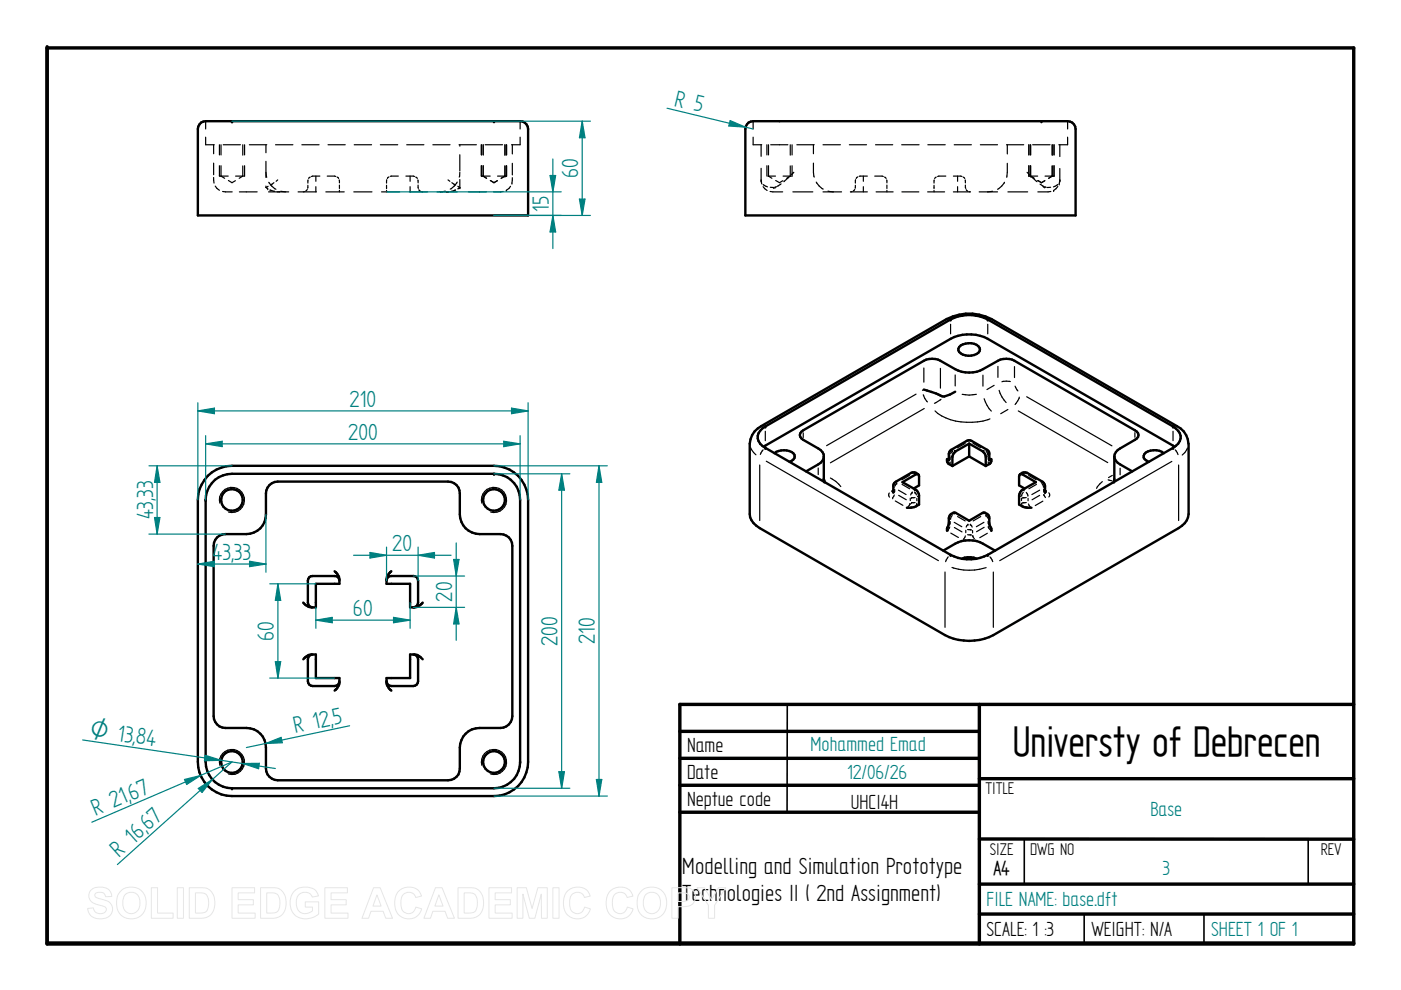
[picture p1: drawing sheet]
<svg xmlns="http://www.w3.org/2000/svg" width="297mm" height="210mm" viewBox="0 0 297 210" stroke-linecap="round" stroke-linejoin="round" font-family="sans-serif">
<path d="M10 9.9v190.3h277v-190h-277M144.1 155.1h63.5M207.6 149.4v50.8M287 149.4h-142.9v50.8M144.1 160.8h63.5M144.1 166.5h63.5M144.1 172.2h63.5M207.6 165.1h79.4M207.6 177.9h79.4M10 199.9h277M207.6 187.5h79.4M207.6 193.8h79.4" fill="none" stroke="#000" stroke-width=".72"/>
<path d="M166.9 149.4v22.8M217.2 178.1v9.4M277.4 178.1v9.4M229.9 193.8v6.4M255.3 193.8v6.4" fill="none" stroke="#000" stroke-width=".34"/>
<g fill="none" stroke="#000" stroke-width=".51">
<path d="M42.6 26l1-.3h66.7a1.67 1.67 0 0 1 1.7 1.6v18.4h-70.1v-18.4l.1-.5zM158.7 26l1-.3h66.7a1.67 1.67 0 0 1 1.6 1.6v18.4h-70v-18.4l.1-.5zM203.7 73.2a3.1 3.1 0 0 1 4 .5 1.16 1.16 0 0 1-1.2 1.6 2.86 2.86 0 0 1-3.3-1v-.4zM160 91.5l1.4-1.2 39.3-22.7a10.3 10.3 0 0 1 9.5 0l39.3 22.7a4.4 4.4 0 0 1 2.5 3.8v14.9a3.6 3.6 0 0 1-2.1 3l-39.3 22.7a11.3 11.3 0 0 1-10.2 0l-39.3-22.7a3.9 3.9 0 0 1-2.1-3v-14.9l.5-1.9zM161.6 90.8l39.9-23.1a8.7 8.7 0 0 1 7.9 0l39.3 22.7a2.36 2.36 0 0 1 1.1 3.7l-1.1 .9-39.3 22.6a8.7 8.7 0 0 1-7.9 0l-39.2-22.6a2.32 2.32 0 0 1-1.6-1.9 2.32 2.32 0 0 1 .9-2.3zM164.2 96.1a3.2 3.2 0 0 1 4.2 .3 1.14 1.14 0 0 1-1 1.5M174.7 96.8a1.96 1.96 0 0 1-1.2 1.7l-2.6 1.4M174.7 96.8v4.8M195.9 82.6l4.3 1.5 2.3-1M200.8 97.5a.91 .91 0 0 0 .5 .9l.6 .4M200.8 97.3v.1M205.5 96.8l-3.6 2"/>
<path d="M205.5 94.1v2.7M205.5 94.1l-2.9 1.6a1.66 1.66 0 0 0-.7 1.2v1.9M205.5 96.8l3.5 2M205.5 94.1l2.8 1.6a1.46 1.46 0 0 1 .7 1.2v1.9M209.8 97.3v-1.1l-.3-.6-3.5-2.1-.7-.2-3.9 2.3-.2 .6v1.1M210.2 97.3v.1M210.2 97.5a.91 .91 0 0 1-.5 .9l-.7 .4M236.3 96.8a2.13 2.13 0 0 0 1.2 1.7l2.6 1.4M236.3 96.8a2.13 2.13 0 0 1 1.2-1.7l3.1-1.8a1.06 1.06 0 0 0 .8-1.1 1.06 1.06 0 0 0-.8-1l-25.5-14.7a3.9 3.9 0 0 0-3.5 0 11.4 11.4 0 0 1-5.3 2.5 6.4 6.4 0 0 1-3.8-.7l-3.1-1.8a3.9 3.9 0 0 0-3.5 0l-25.6 14.7a1.08 1.08 0 0 0-.7 1 1.08 1.08 0 0 0 .7 1.1l3.2 1.8a1.96 1.96 0 0 1 1.2 1.7M236.3 96.8l-.1 5.2M246.8 96.1a3.3 3.3 0 0 0-4.2 .2 .9 .9 0 0 0 .5 1.4l.5 .2M249 94.7l-39.6-22.9a8.7 8.7 0 0 0-7.9 0l-39.6 22.9"/>
<path d="M44.1 100.9a7.4 7.4 0 0 1 5.1-2.1h55.5a7.2 7.2 0 0 1 7.3 7.2v55.5a7.2 7.2 0 0 1-7.3 7.3h-55.5a7.2 7.2 0 0 1-7.3-7.3v-55.5a7.1 7.1 0 0 1 2.2-5.1zM45.6 101.7a5.9 5.9 0 0 1 3.6-1.2h55.5a5.5 5.5 0 0 1 5.6 5.5v55.5a5.5 5.5 0 0 1-5.6 5.6h-55.5a5.6 5.6 0 0 1-5.6-5.6v-55.5a5.6 5.6 0 0 1 2-4.3zM46 114l.5-.4 1.3-.4h4.4a4.1 4.1 0 0 0 4.2-4.1v-4.5a2.53 2.53 0 0 1 2.5-2.5h36.1a2.46 2.46 0 0 1 2.5 2.5v4.5a4.2 4.2 0 0 0 4.2 4.1h4.4a2.46 2.46 0 0 1 2.5 2.5v36.1a2.53 2.53 0 0 1-2.5 2.5h-4.4a4.2 4.2 0 0 0-4.2 4.2v4.4a2.46 2.46 0 0 1-2.5 2.5h-36.1a2.53 2.53 0 0 1-2.5-2.5v-4.4a4.1 4.1 0 0 0-4.2-4.2h-4.4a2.53 2.53 0 0 1-2.5-2.5v-36.1l.1-.6zM174.7 101.6l.1 .5M194.6 100.5l.3 .5v1.9l-1.2 .7M194.6 100.5l-.4 .1-2.9 1.6 2.9 1.6 .6 .9 .1 2.3-1.1 .5-1.5 .2M194.6 100.5a1.32 1.32 0 0 0-1.4-.3l-3.6 2.2-.2 .6v1.1M200.8 112.6v-.6a3.1 3.1 0 0 0 .4-2.1 1.24 1.24 0 0 1 1.4-1.1l2.9 1.6 2.8-1.6a1.18 1.18 0 0 1 1.5 1.1 2.71 2.71 0 0 0 .3 2.1l.1 .6M207 118.4a3.9 3.9 0 0 0-3 0M211 116.8a9.1 9.1 0 0 0-5.5-2.2 5.5 5.5 0 0 0-3 .7l-2.5 1.5M216.3 100.5l.5 .1 2.8 1.6-2.8 1.6a1.66 1.66 0 0 0-.7 1.3v1.9a3.8 3.8 0 0 0 2.3 .7h.3M216.3 100.5l-.2 .5v1.9l1.2 .7"/>
<path d="M216.3 100.5a1.41 1.41 0 0 1 1.5-.3l3.5 2.2 .3 .6v1.1M64.3 139.8l.2-.2a2.55 2.55 0 0 1 2.5-.8v5h5a2.55 2.55 0 0 1-.9 2.5l-.2 .1M66.3 138.8a1.01 1.01 0 0 0-1 1v4.6a1.01 1.01 0 0 0 1 1.1h4.6a1.01 1.01 0 0 0 1.1-1.1M70.9 121.1l.2 .2a2.55 2.55 0 0 1 .9 2.5h-5v5a2.68 2.68 0 0 1-2.5-.8l-.2-.2M72 123.1a.94 .94 0 0 0-1.1-1h-4.6a.94 .94 0 0 0-1 1v4.7a1.01 1.01 0 0 0 1 1M82 123.1a.94 .94 0 0 1 1-1h4.6a.94 .94 0 0 1 1 1v4.7a1.01 1.01 0 0 1-1 1M83 121.1l-.3 .3a2.67 2.67 0 0 0-.7 2.4h4.9v5l1.5-.1 1.2-.9M87.6 138.8a1.01 1.01 0 0 1 1 1v4.6a1.01 1.01 0 0 1-1 1.1h-4.6a1.01 1.01 0 0 1-1-1.1M89.6 139.8l-.2-.2a2.55 2.55 0 0 0-2.5-.8v5h-4.9v1.4l1 1.2"/>
<circle cx="49.2" cy="106" r="2.3"/>
<circle cx="104.7" cy="106" r="2.3"/>
<circle cx="49.2" cy="161.6" r="2.3"/>
<circle cx="104.7" cy="161.6" r="2.31"/>
</g>
<g fill="none" stroke="#000" stroke-width=".25">
<path d="M43.6 25.7v1.6M43.6 29.1v1.6h1.8M45.3 34.6v2.4M45.3 30.7v1.9M45.3 37.6l.1 1.2M45.6 39.5l.9 .8M46.5 35.1l.1 2.2M46.5 30.7v2.2M46.7 37.3h1.7M46.9 30.7v2.2M46.9 35.1v2.2l.7 .5M47.3 30.7h3.7"/>
<path d="M48.4 38.3l.8 .4 .7-.4M51.5 30.7v2.2M51.5 35.2v2.1l-.8 .5M51.6 37.3h-1.6M51.9 35.1l-.1 2.2M51.9 30.7v2.2M52.9 30.7h3.7M56.4 39.8l.4 .2M56.4 36.5l.2 1.1M56.4 30.7v1.7M56.4 34.2v3.4M56.4 39.5v.3"/>
<path d="M56.9 39.5l-.5 .3M57 38.7l.6 .8 .9 .6M58.1 38.7l-.8 .5M58.4 30.7h3.7M58.9 38.1l-.4 .3M64 30.7h3.6M65.3 39.3l-.1 .6M65.3 38.1v.7M65.8 37.5l-.4 .3M67 37.3v1.1M67 39.6v1.1M67.8 37.3l-1.8 .1"/>
<path d="M69.4 37.3l1.8 .1M69.6 30.7h3.6M71.5 37.5l.3 .3M71.9 38.1l.1 .7M72 39.2v.8M75.1 30.7h3.7M80.6 30.7h3.7M82 39.3v.7M82 38.1v.7M82.5 37.5l-.4 .3M84.5 37.3l-1.7 .1M86.1 37.3l1.8 .1"/>
<path d="M86.2 30.7h3.7M86.9 37.3v1.1M86.9 39.6v1.1M88.1 37.5l.4 .3M88.6 38.1v.7M88.6 39.2l.1 .8M91.8 30.7h3.6M95 38.1l.4 .3M95.8 38.7l.8 .5M96.9 38.6l-.6 .9-.8 .6M97.1 39.5l.4 .3M97.3 30.7h3.7"/>
<path d="M97.5 39.8h.1M97.5 39.8l-.4 .2M97.5 36.5l-.1 1M97.5 30.7v.3M97.5 32.8v3.4M97.5 38.1v1.7M102.1 35.1v2.2M102.1 30.7v2.2M102.3 37.3h1.6M102.4 30.7v2.2M102.4 35.1v2.2l.8 .5M102.9 30.7h3.6"/>
<path d="M104 38.3l.7 .4 .7-.4M105.5 37.3h1.6M107.1 30.7v2.2M107.1 35.2v2.1M107.1 37.3h.1M107.1 37.3l-.8 .5M107.4 35.1v2.2h-.1M107.4 30.7v2.2M108.2 39.5l-.8 .8M108.5 38.8h.1M108.6 34.6v2.5M108.6 30.7v1.9"/>
<path d="M108.6 37.7l-.1 1.1M110.3 29.1v1.6h-1.8M110.3 25.7v1.6M159.7 29.1v1.6h1.8M159.7 25.7v1.6M161.4 38.2h.1M161.4 38.1l.1 .6M161.4 38.4l.1 .6M161.4 35.7v2.4M161.4 30.7v2.4M161.8 39.1l.9 .5M161.8 39.6l.8 .8"/>
<path d="M162.6 35.1v2.2M162.6 30.7v2.2M162.8 37.3h1.6M162.9 30.7v2.2M162.9 35.1v2.2l.8 .5M163.3 39.7l.7 .1M163.4 30.7h3.6M164 39.8h.1M164.3 39.7h.1M164.5 38.3l.8 .4 .7-.4M164.6 39.6l-.3 .1M165.6 39l-.8 .5"/>
<path d="M166 37.3h1.7M167.3 37.5l-1.1 1M167.6 30.7v2.2M167.6 35.2v2.1l-.8 .5M167.9 35.1l-.1 2.2M167.9 30.7v2.2M168.3 36.5l-.5 .5M168.9 30.7h3.7M172.5 30.7v1.9M172.5 34.6v1.9l.1 1M173.1 38.6l.6 .9 .8 .6M174.5 30.7h3.7"/>
<path d="M180.1 30.7h3.6M181.4 39.3l-.1 .6M181.4 38.1v.7M181.9 37.5l-.4 .3M183 37.3v1.1M183 39.6v1.1M183.9 37.3l-1.7 .1M185.5 37.3l1.8 .1M185.6 30.7h3.7M187.5 37.5l.4 .3M188 38.1v.7M188 39.2v.8"/>
<path d="M191.2 30.7h3.7M196.7 30.7h3.7M198 39.3v.7M198.1 38.1l-.1 .7M198.5 37.5l-.3 .3M200.5 37.3l-1.7 .1M202.1 37.3l1.9 .1M202.3 30.7h3.6M203 37.3v1.1M203 39.6v1.1M204.2 37.5l.4 .3M204.6 38.1l.1 .7"/>
<path d="M204.7 39.2l.1 .8M207.9 30.7h3.6M213 38.7l-.6 .8-.9 .6M213.4 30.7h3.6M213.6 34.6l-.2 3M213.6 30.7v1.9M217.8 36.5l.5 .5M218.1 35.1l.1 2.2M218.1 30.7v2.2M218.4 37.3h1.6M218.5 35.1v2.2l.7 .5-.7-.5M218.5 30.7v2.2"/>
<path d="M218.5 37.3h.1M218.5 35.1v2.2M218.8 37.6l1.1 .9M218.9 30.7h3.7M220 38.3l.8 .4 .7-.4M220.5 39l.7 .5M221.2 39.5h.1M221.5 39.6l.3 .1M221.5 39.6h.1M222.8 39.7l-.8 .1M223.1 30.7v2.2M223.1 35.2v2.1l-.8 .5"/>
<path d="M223.2 37.3h-1.6M223.5 35.1v2.2h-.2M223.5 30.7v2.2M224.3 39.5l-.9 .9M224.3 39.1l-1 .5M224.6 39h.1M224.7 38.2h.1M224.7 30.7v2.5M224.7 35.7v2.4M224.7 38.4l-.1 .6M224.7 38.1l-.1 .6M226.4 29.1v1.6h-1.9"/>
<path d="M226.4 25.7v1.6M47.2 40.6l2 .1M50.8 40.7h3.7M56.8 40h.1M56.9 40.7h4.3M57.3 40.3h.1M57.3 40.3l.9 .3M58.8 40.7h.5M59.5 40.6l1.1 .1M63.2 40.7h3.9M64.6 40.6l-.3 .1M65.1 40.2l-.3 .3"/>
<path d="M69.1 40.7h3.9M72 40.3v.4M75 40.7h3.9M80.9 40.7h3.8M82 40.4v.3M86.8 40.7h3.9M88.8 40.2l.4 .4M89.4 40.6l.2 .1M92.7 40.7h4.2M94.4 40.5l-1.1 .2M94.6 40.7h.5M96.6 40.3l-.9 .3"/>
<path d="M103.1 40.7h-3.8M106.7 40.6l-2.1 .1M107.4 40.3h.1M163.3 40.6l2.6 .1M168.1 40.7h4.2M174.5 40.7h3.9M175.6 40.5l1.1 .2M180.3 40.7h3.6M180.6 40.6l-.2 .1M181.2 40.2l-.3 .3M185.8 40.7h3.6M188 40.3v.4"/>
<path d="M191.2 40.7h3.6M196.7 40.7h3.6M198 40.4v.3M204.8 40.2l.4 .4M205.5 40.6l.2 .1h-3.6M207.6 40.7h3.9M210.4 40.6l-1 .1M213.7 40.7h4.2M222.8 40.6l-2.8 .1M223.4 40.4h.1M195.9 78v3M199.4 78.1v4.2"/>
<path d="M201 67.6l.3 .1M201.5 68.7v2.1M202.5 79.5v2.3M207.9 67.1h-.1a8.8 8.8 0 0 0-4.8 0M208.4 79.5v2.4M209.4 68.7v2.1M210 67.6l-.4 .1M211.6 77.7v2.3M215.1 77.7v2.4M159.2 95l1.1 1.4M161.1 98.6v11.8M161.1 91.4a2 2 0 0 0 .1 2.7"/>
<path d="M161.2 94.1h.1M161.7 90.3h.3M161.8 95.4l-.6 1M162.3 91.4v2M162.5 97.8l36.5 21.1M170.3 91.8v1M173.5 99.2v1.4M194.2 83.6l-18.9 10.9M195.7 83.7l.4 .8 .5 .7M195.9 82.6l-.3 .2M196 86.6l-19.9 11.5M198.2 87.1a11.8 11.8 0 0 0 11.3 1.9l.4-.2"/>
<path d="M199.5 84.7l-1.4 .8M200.9 97.4h.2M201.1 97.2h-.2M201.2 96.4l.1 .1M201.2 97.5l.1 .1M201.5 96.9v.6M201.5 98l-.1 .3M201.6 96.7l.2 .1M201.8 95.3l.3 .1M201.9 95.6h.1M201.9 95.6l-.4 .6M202.4 95.5l.1 .1"/>
<path d="M204 83.6a6.8 6.8 0 0 0 3 0M204.6 94l-1.6 1M205.1 93.4l.3 .1M205.9 93.4l-.2 .1M206.3 94l1.6 .9M208.7 84.5a6.7 6.7 0 0 0 1.5 2.7M208.7 95.5l-.3 .1M209.1 95.7l.3 .6M209.2 95.3l-.2 .1M209.3 96.7l-.2 .2M209.4 96.3h.1M209.5 97.9l.1 .3"/>
<path d="M209.5 96.9v.5M209.7 96.4h.1M209.7 97.5h.1M209.7 96.4l-.1 .2M209.7 97.5l-.1 .2M209.9 97.2l.2 .1M209.9 97.4h.1M210.1 97.4h-.1M210.8 81.7l-1.5 .9M211.8 82.8a6.2 6.2 0 0 0 1.5 2.5M213.7 86.8l-1.5 .9M214.2 80.9h-1.8"/>
<path d="M215.2 81.9l.6 1M215.9 87.1l19 11M216.1 84.2l-.9 1.6M217.7 84.1l18.1 10.4M237.5 99.3v1.4M240.6 91.7v1M248.5 97.8l-36.5 21.1M248.7 91.4v2M249.2 95.4l.6 1M249.3 90.3h-.4M249.8 91.4h.1M249.8 91.4a1.95 1.95 0 0 1 0 2.6"/>
<path d="M249.9 98.6v11.8M251.8 95l-.6 1-.5 .5M46.6 106.7a2.67 2.67 0 0 1 2.4-3.3 2.67 2.67 0 0 1 2.8 2.9 2.67 2.67 0 0 1-3.3 2.3M102.1 106.7a2.68 2.68 0 0 1 2.4-3.4 2.68 2.68 0 0 1 2.9 2.9 2.68 2.68 0 0 1-3.3 2.4M174.7 101.7l-.1 .2M176.1 101.3a5.9 5.9 0 0 1 2.2 1.9M188.5 104.5l-.1 .6 .2 .3M189.1 104.2h.1M189.2 104.2h.1M189.3 105.5h.1M189.3 103.9l-.2 .2M189.4 104.3l.2 .1"/>
<path d="M189.4 103.2l.2 .1M189.6 104.9l-.3 .6M189.7 103.8v.5M189.8 106.2l1.6 .9M190.1 102.4h.1M190.1 102.4l-.3 .6M190.2 102.2h-.2M190.5 103.9l1.6 1M190.5 105l1.6 1M191.3 102.7l1.6 .9M192.8 100.8l-1.6 .9M193 106.8h.1"/>
<path d="M193 106.8l-.4 .6M193 105.6v.5M193.3 106.6h.1M193.3 106.6h.7M193.3 105.5h.1M193.3 105.5h.7M193.4 104.4h.1M193.4 104.4l-.3 .5M193.5 100.2h-.2M193.8 100.4l.2 .1M194 100.2l-.2 .1M194 104.4l.3 .5"/>
<path d="M194 104.4h.1M194 100.2h.1M194.1 103.9l-.3 .2M194.4 105.7v.5M194.4 106.7l-.1 .4M194.7 105.2l-.2 .1M201 112.4h.1M201 118.1l-.5 1M201.2 110h.1M201.2 111.1l.2 .2M201.2 110.1l.2 .1M201.4 111.7l-.4 .7"/>
<path d="M201.5 110.6v.5M201.5 109.9h.1M201.6 113l1.6 1M201.8 108.9l.3 .1M201.9 109.3l-.4 .6M202.3 110.7l1.6 1M202.3 111.8l1.7 1M202.5 108.8l-.2 .2M203 109.5l1.6 .9M203.1 118.2h.1M204.2 114.5l.1 .1M204.3 114.3h.1"/>
<path d="M204.7 113.6l-.4 .7M204.8 112.4v.5M205.2 111.2h.1M205.2 111.2l-.4 .6M205.7 111.2l.4 .6M205.7 111.2h.1M205.9 113.4h-.8M205.9 113.4h.1M205.9 112.3h-.8M205.9 112.3h.1M206.2 112.5v.5M206.2 113.6l.4 .6"/>
<path d="M206.2 113.6h.1M206.8 114.5l-.1 .1M207.9 109.5l-1.6 .9M207.9 118.2l-.1 .1a9.1 9.1 0 0 1-4.7 0M208.4 108.8l.2 .1M208.6 110.7l-1.6 1M208.7 111.8l-1.7 .9M209 109.3l.4 .6M209 109.3h.1M209.1 108.9l-.2 .1M209.3 113.1l-1.6 .9M209.5 110.5v.5"/>
<path d="M209.5 111.7l.4 .6M209.5 111.7h.1M209.7 110h.1M209.7 110.1l-.1 .1M209.7 111.1l-.1 .2M209.9 118.1l.6 1M216.2 105.2h.2M216.6 106.7l.1 .4M216.6 105.6v.5M216.6 105h.1M216.9 106.6h.1M216.9 106.6h.7"/>
<path d="M216.9 105.5h.1M216.9 105.5h.7M216.9 100.2l.2 .1M217 103.9l.2 .2M217 104.4l-.4 .6M217.1 100.4l-.2 .1M217.5 100.2l-.1 .1M217.6 104.4l.3 .6M217.6 100.2h.1M217.9 105h.1M218 105.7v.5M218.1 106.8l.3 .6"/>
<path d="M218.1 100.8l1.6 .9M218.4 107.4h.1M219.7 102.7l-1.6 .9M220.4 105l-1.6 1M220.4 103.9l-1.6 1M220.8 102.1l-.1 .1M220.9 102.2h.1M220.9 102.5l.3 .6M221.1 106.3l-1.6 .9M221.2 103.1h.1M221.3 103.7v.5M221.3 104.9l.4 .6"/>
<path d="M221.3 104.9h.1M221.5 103.3l-.1 .1M221.5 104.4h-.1M221.5 103.2h.1M221.5 104.3h.1M221.7 104.2h.1M221.7 104l.2 .1M221.8 104.2h.1M222.4 104.5l.1 .6-.1 .3M233.7 102.1l-1.2 1.4M234.9 101.7l.9 .2M235.8 100.8l-.8 .5"/>
<path d="M236.3 101.7v.2M200.4 121.3v11.7M201.8 120.3a11.8 11.8 0 0 0 7.3 .1M210.6 121.3v11.7M46.6 162.3a2.65 2.65 0 0 1 2.3-3.4 2.65 2.65 0 0 1 2.9 2.9 2.65 2.65 0 0 1-3.3 2.3M102.1 162.3a2.66 2.66 0 0 1 2.4-3.4 2.66 2.66 0 0 1 2.9 2.8 2.66 2.66 0 0 1-3.3 2.4"/>
</g>
<g fill="#000">
<circle cx="49.2" cy="25.7" r=".25"/>
<circle cx="104.7" cy="25.7" r=".25"/>
<circle cx="165.3" cy="25.7" r=".25"/>
<circle cx="220.8" cy="25.7" r=".25"/>
<circle cx="201.5" cy="67.7" r=".25"/>
<circle cx="209.4" cy="67.7" r=".25"/>
<circle cx="162.3" cy="90.4" r=".25"/>
<circle cx="162.3" cy="95" r=".25"/>
<circle cx="201.2" cy="97.4" r=".25"/>
<circle cx="201.2" cy="97.5" r=".25"/>
<circle cx="209.8" cy="97.3" r=".25"/>
<circle cx="209.8" cy="97.4" r=".25"/>
<circle cx="209.8" cy="97.5" r=".25"/>
<circle cx="248.7" cy="90.4" r=".25"/>
<circle cx="248.7" cy="95" r=".25"/>
<circle cx="43.6" cy="106" r=".25"/>
<circle cx="104.7" cy="100.5" r=".25"/>
<circle cx="174.7" cy="101.6" r=".25"/>
<circle cx="174.7" cy="102" r=".25"/>
<circle cx="174.8" cy="102.1" r=".25"/>
<circle cx="189.4" cy="104.3" r=".25"/>
<circle cx="189.4" cy="104.2" r=".25"/>
<circle cx="201.5" cy="117.6" r=".25"/>
<circle cx="209.4" cy="117.6" r=".25"/>
<circle cx="221.6" cy="104.2" r=".25"/>
<circle cx="221.6" cy="104.3" r=".25"/>
<circle cx="236.1" cy="102.1" r=".25"/>
<circle cx="236.2" cy="102" r=".25"/>
<circle cx="236.2" cy="102.1" r=".25"/>
<circle cx="49.2" cy="167.1" r=".25"/>
<circle cx="110.3" cy="161.5" r=".25"/>
</g>
<path d="M41.9 85.4v20.6M108.5 86.5l3.5 .6-3.5 .6zM112 85.4v20.6" fill="none" stroke="#008080" stroke-width=".25"/>
<path d="M108.5 86.5l3.5 .6-3.5 .6z" fill="#008080"/>
<path d="M41.9 87.1l3.6-.6v1.2z" fill="none" stroke="#008080" stroke-width=".25"/>
<path d="M41.9 87.1l3.6-.6v1.2z" fill="#008080"/>
<path d="M41.9 87.1h70.1M104.7 98.8h24.1M127 98.8l.6 3.5h-1.2zM104.7 168.8h24.1" fill="none" stroke="#008080" stroke-width=".25"/>
<path d="M127 98.8l.6 3.5h-1.2z" fill="#008080"/>
<path d="M126.4 165.3h1.2l-.6 3.5z" fill="none" stroke="#008080" stroke-width=".25"/>
<path d="M126.4 165.3h1.2l-.6 3.5z" fill="#008080"/>
<path d="M127 98.8v70M104.7 100.5h16.1M119.1 100.5l.6 3.4h-1.2zM104.7 167.1h16.1" fill="none" stroke="#008080" stroke-width=".25"/>
<path d="M119.1 100.5l.6 3.4h-1.2z" fill="#008080"/>
<path d="M118.5 163.6h1.2l-.6 3.5z" fill="none" stroke="#008080" stroke-width=".25"/>
<path d="M118.5 163.6h1.2l-.6 3.5z" fill="#008080"/>
<path d="M43.6 92.4v13.6M106.8 93.6l3.5 .5-3.5 .6zM110.3 92.4v13.6M119.1 100.5v66.6" fill="none" stroke="#008080" stroke-width=".25"/>
<path d="M106.8 93.6l3.5 .5-3.5 .6z" fill="#008080"/>
<path d="M43.6 94.1l3.5-.5v1.1z" fill="none" stroke="#008080" stroke-width=".25"/>
<path d="M43.6 94.1l3.5-.5v1.1z" fill="#008080"/>
<path d="M49.2 25.7h76M123.4 25.7l.6 3.5h-1.2zM104.7 45.7h20.5M43.6 94.1h66.7" fill="none" stroke="#008080" stroke-width=".25"/>
<path d="M123.4 25.7l.6 3.5h-1.2z" fill="#008080"/>
<path d="M122.8 42.2h1.2l-.6 3.5z" fill="none" stroke="#008080" stroke-width=".25"/>
<path d="M122.8 42.2h1.2l-.6 3.5z" fill="#008080"/>
<path d="M123.4 25.7v20M67 128.8v4.4M83.4 130.9l3.5 .6-3.5 .5zM86.9 127.8v5.4" fill="none" stroke="#008080" stroke-width=".25"/>
<path d="M83.4 130.9l3.5 .6-3.5 .5z" fill="#008080"/>
<path d="M67 131.5l3.4-.6v1.1z" fill="none" stroke="#008080" stroke-width=".25"/>
<path d="M67 131.5l3.4-.6v1.1z" fill="#008080"/>
<path d="M57.2 123.8h9.8M58.9 123.8l.6 3.5h-1.1zM67 131.5h19.9M57.2 143.8h13.7" fill="none" stroke="#008080" stroke-width=".25"/>
<path d="M58.9 123.8l.6 3.5h-1.1z" fill="#008080"/>
<path d="M58.4 140.3h1.1l-.6 3.5z" fill="none" stroke="#008080" stroke-width=".25"/>
<path d="M58.4 140.3h1.1l-.6 3.5z" fill="#008080"/>
<path d="M82 40.7h37M104.7 45.7h14.3M117.2 45.7l.6 3.5h-1.2zM58.9 123.8v20" fill="none" stroke="#008080" stroke-width=".25"/>
<path d="M117.2 45.7l.6 3.5h-1.2z" fill="#008080"/>
<path d="M116.6 37.2h1.2l-.6 3.5z" fill="none" stroke="#008080" stroke-width=".25"/>
<path d="M116.6 37.2h1.2l-.6 3.5z" fill="#008080"/>
<path d="M117.2 33.7v19M141.4 22.9l18.3 4.4M154.8 25.6l3.3 1.4-3.6-.3z" fill="none" stroke="#008080" stroke-width=".25"/>
<path d="M154.8 25.6l3.3 1.4-3.6-.3z" fill="#008080"/>
<path d="M39.1 165.3l3.4-.9-2.9 1.9zM49.2 161.5l-29.7 12.8" fill="none" stroke="#008080" stroke-width=".25"/>
<path d="M39.1 165.3l3.4-.9-2.9 1.9z" fill="#008080"/>
<path d="M42 167.2l3-1.9-2.2 2.7zM49.2 161.5l-24.3 21.8" fill="none" stroke="#008080" stroke-width=".25"/>
<path d="M42 167.2l3-1.9-2.2 2.7z" fill="#008080"/>
<path d="M17.5 156.9l40.9 6M51.5 161.9l3.5-.1-.2 1.2z" fill="none" stroke="#008080" stroke-width=".25"/>
<path d="M51.5 161.9l3.5-.1-.2 1.2z" fill="#008080"/>
<path d="M43.5 160.1l3.4 1.1-3.6 .1z" fill="none" stroke="#008080" stroke-width=".25"/>
<path d="M43.5 160.1l3.4 1.1-3.6 .1z" fill="#008080"/>
<path d="M56.3 157.6l3.3-1.3 .3 1.2zM74.1 153.9l-21.9 4.6" fill="none" stroke="#008080" stroke-width=".25"/>
<path d="M56.3 157.6l3.3-1.3 .3 1.2z" fill="#008080"/>
<path d="M31.6 98.8h17.6M31.6 113.2h16.2M32.8 109.7h1.1l-.6 3.5z" fill="none" stroke="#008080" stroke-width=".25"/>
<path d="M32.8 109.7h1.1l-.6 3.5z" fill="#008080"/>
<path d="M33.3 98.8l.6 3.5h-1.1z" fill="none" stroke="#008080" stroke-width=".25"/>
<path d="M33.3 98.8l.6 3.5h-1.1z" fill="#008080"/>
<path d="M33.3 98.8v14.4M52.9 119l3.5 .6-3.5 .5zM56.4 109.1v12.2" fill="none" stroke="#008080" stroke-width=".25"/>
<path d="M52.9 119l3.5 .6-3.5 .5z" fill="#008080"/>
<path d="M41.9 119.6l3.6-.6v1.1z" fill="none" stroke="#008080" stroke-width=".25"/>
<path d="M41.9 119.6l3.6-.6v1.1z" fill="#008080"/>
<path d="M41.9 119.6h14.5M96.2 118.6h1.1l-.6 3.5zM87.6 122.1h10.9M87.6 128.8h10.9" fill="none" stroke="#008080" stroke-width=".25"/>
<path d="M96.2 118.6h1.1l-.6 3.5z" fill="#008080"/>
<path d="M96.7 128.8l.6 3.5h-1.1z" fill="none" stroke="#008080" stroke-width=".25"/>
<path d="M96.7 128.8l.6 3.5h-1.1z" fill="#008080"/>
<path d="M78.4 117.1l3.6 .6-3.6 .6zM82 116v7.1M88.6 116v7.1M96.7 115.1v20.7" fill="none" stroke="#008080" stroke-width=".25"/>
<path d="M78.4 117.1l3.6 .6-3.6 .6z" fill="#008080"/>
<path d="M88.6 117.7l3.5-.6v1.2z" fill="none" stroke="#008080" stroke-width=".25"/>
<path d="M88.6 117.7l3.5-.6v1.2z" fill="#008080"/>
<path d="M75 117.7h20.6" fill="none" stroke="#008080" stroke-width=".25"/>
<g fill="none" stroke="#e6e6e6" stroke-width=".21">
<path d="M19.3 188.8a3.1 3.1 0 0 1 4 .1l.4 1.2h-1.3a1.28 1.28 0 0 0-1-.9 1.28 1.28 0 0 0-1.3 .5v.3a5.6 5.6 0 0 0 2.5 1 1.98 1.98 0 0 1 1.2 2.3 1.98 1.98 0 0 1-2.2 1.5 2.48 2.48 0 0 1-3-2.2l1.2-.1a1.44 1.44 0 0 0 1.3 1.2 1.44 1.44 0 0 0 1.5-.9 1.18 1.18 0 0 0-1.4-.9 2.36 2.36 0 0 1-2.4-2l.1-.6zM25.8 188.7a3.3 3.3 0 0 1 3.9 0 3.3 3.3 0 0 1 1.2 3.7 3.2 3.2 0 0 1-3.8 2.3 3.2 3.2 0 0 1-2.4-3.7 3 3 0 0 1 1.1-2.3zM26.5 189.7a1.87 1.87 0 0 1 2.2-.3 1.87 1.87 0 0 1 1 2 1.87 1.87 0 0 1-1.8 2.3 1.87 1.87 0 0 1-1.9-2.3l.1-.8zM32.1 188.2h1.3v5.4h3.3v1.1h-4.6zM37.6 188.2h1.3v6.5h-1.3zM40.1 188.2h2.4a2.79 2.79 0 0 1 3 3.3 2.79 2.79 0 0 1-2.9 3.2h-2.5zM41.4 189.3a2.64 2.64 0 0 1 2.5 .5 3.3 3.3 0 0 1-.3 3.6l-.8 .2h-1.4zM49.2 188.2h4.8v1.1h-3.5v1.5h3.2v1.1h-3.2v1.7h3.6v1.1h-4.9zM55.2 188.2h2.4a2.79 2.79 0 0 1 3.1 3.3 2.79 2.79 0 0 1-3 3.2h-2.5zM56.6 189.3a2.64 2.64 0 0 1 2.4 .5 3.3 3.3 0 0 1-.3 3.6l-.8 .2h-1.3zM62.3 189a3.6 3.6 0 0 1 4.6-.2l.6 1.1-1.3 .3a1.8 1.8 0 0 0-2.2-.9 1.8 1.8 0 0 0-1.2 2 2.01 2.01 0 0 0 1.1 2.2 2.01 2.01 0 0 0 2.3-.4v-.8h-1.5v-1.1h2.9v2.6a3.8 3.8 0 0 1-5.5-.3 4 4 0 0 1 .2-4.5zM68.9 188.2h4.8v1.1h-3.5v1.5h3.2v1.1h-3.2v1.7h3.6v1.1h-4.9z"/>
<path d="M79.2 188.2h1.4l2.6 6.5h-1.4l-.6-1.5h-2.5l-.6 1.5h-1.4zM79.9 189.7l.9 2.4h-1.7zM84.5 189a2.87 2.87 0 0 1 4.9 1l-1.3 .3a1.6 1.6 0 0 0-1.8-1.1 1.6 1.6 0 0 0-1.3 1.8 2.19 2.19 0 0 0 1.3 2.7 1.55 1.55 0 0 0 1.9-1.4l1.2 .4a2.93 2.93 0 0 1-3.4 2.1 2.93 2.93 0 0 1-2.3-3.3v-.6a3.2 3.2 0 0 1 .8-1.9zM92.3 188.2h1.4l2.6 6.5h-1.4l-.5-1.5h-2.6l-.5 1.5h-1.4zM93 189.7l.9 2.4h-1.7zM97.1 188.2h2.4a2.79 2.79 0 0 1 3 3.3 2.79 2.79 0 0 1-2.9 3.2h-2.5zM98.4 189.3a2.64 2.64 0 0 1 2.4 .5 3.3 3.3 0 0 1-.2 3.6l-.9 .2h-1.3zM103.7 188.2h4.8v1.1h-3.5v1.5h3.2v1.1h-3.2v1.7h3.6v1.1h-4.9zM109.6 188.2h2l1.2 4.4 1.2-4.4h2v6.5h-1.2v-5.1l-1.4 5.1h-1.2l-1.3-5.1v5.1h-1.3zM117.2 188.2h1.3v6.5h-1.3zM120.3 189a2.87 2.87 0 0 1 4.8 1l-1.2 .3a1.6 1.6 0 0 0-1.9-1.1 1.6 1.6 0 0 0-1.2 1.8 2.19 2.19 0 0 0 1.3 2.7 1.55 1.55 0 0 0 1.8-1.4l1.3 .4a2.93 2.93 0 0 1-3.5 2.1 2.93 2.93 0 0 1-2.2-3.3v-.6a3.2 3.2 0 0 1 .8-1.9zM129.3 189a2.87 2.87 0 0 1 4.9 1l-1.2 .3a1.6 1.6 0 0 0-1.9-1.1 1.6 1.6 0 0 0-1.3 1.8 2.19 2.19 0 0 0 1.3 2.7 1.55 1.55 0 0 0 1.9-1.4l1.2 .4a2.93 2.93 0 0 1-3.4 2.1 2.93 2.93 0 0 1-2.3-3.3l.1-.6a3.2 3.2 0 0 1 .7-1.9z"/>
<path d="M136.2 188.7a3.3 3.3 0 0 1 3.9 0 3.3 3.3 0 0 1 1.1 3.7 3.2 3.2 0 0 1-3.7 2.3 3.2 3.2 0 0 1-2.4-3.7 3 3 0 0 1 1.1-2.3zM136.9 189.7a1.87 1.87 0 0 1 2.2-.3 1.87 1.87 0 0 1 .9 2 1.87 1.87 0 0 1-1.8 2.3 1.87 1.87 0 0 1-1.8-2.3l.1-.8zM142.4 188.2h2.1a2.5 2.5 0 0 1 2.7 1 2.08 2.08 0 0 1-.1 2.2 2.08 2.08 0 0 1-2.1 .8h-1.2v2.5h-1.4zM143.8 189.3h.6a1.28 1.28 0 0 1 1.7 .9 1.22 1.22 0 0 1-1.6 .9h-.7zM147.8 188.2h1.5l1.6 2.6 1.4-2.6h1.6l-2.4 3.7v2.8h-1.3v-2.8z"/>
</g>
<text font-size="10.1" x="214.7" y="160.4">Universty of Debrecen</text>
<g font-size="5.6" fill="#008080">
<text x="142.8" y="22.4" transform="rotate(13 142.8 22.4)">R 5</text>
<text x="122.6" y="37.8" transform="rotate(-90 122.6 37.8)">60</text>
<text x="116.4" y="44.9" transform="rotate(-90 116.4 44.9)">15</text>
<text x="74.1" y="86.2">210</text>
<text x="73.8" y="93.3">200</text>
<text x="32.5" y="110.1" transform="rotate(-90 32.5 110.1)">43,33</text>
<text x="45.1" y="118.7">43,33</text>
<text x="83.2" y="116.8">20</text>
<text x="74.8" y="130.6">60</text>
<text x="95.9" y="127.6" transform="rotate(-90 95.9 127.6)">20</text>
<text x="58.1" y="135.9" transform="rotate(-90 58.1 135.9)">60</text>
<text x="118.2" y="136.9" transform="rotate(-90 118.2 136.9)">200</text>
<text x="126.1" y="136.6" transform="rotate(-90 126.1 136.6)">210</text>
<text x="62.6" y="155.4" transform="rotate(-12 62.6 155.4)">R 12,</text>
<text x="70.8" y="153.7" transform="rotate(-12 70.8 153.7)">5</text>
<text x="28.7" y="157.6" transform="rotate(8 28.7 157.6)">84</text>
<text x="20.2" y="173.1" transform="rotate(-23 20.2 173.1)">R 21,</text>
<text x="28" y="169.8" transform="rotate(-23 28 169.8)">67</text>
<text x="31.5" y="176.2" transform="rotate(-42 31.5 176.2)">67</text>
<text x="25.2" y="181.9" transform="rotate(-42 25.2 181.9)">R 16,</text>
</g>
<g font-size="5.6">
<text x="144.6" y="185.3">Modelling and Simulation Prototype</text>
<text x="144.6" y="191">Technologies II ( 2nd Assignment)</text>
</g>
<text font-size="5.4" fill="#008080" x="18.9" y="156.2" transform="rotate(8 18.9 156.2)">O 13,</text>
<g font-size="4.9">
<text x="145.7" y="159.4">Name</text>
<text x="145.7" y="165.1">Date</text>
<text x="145.7" y="170.8">Neptue code</text>
<text x="180.4" y="171.4">UHCI4H</text>
<text x="209.2" y="198.5">SCALE: 1 :3</text>
<text x="231.4" y="198.5">WEIGHT: N/A</text>
</g>
<g font-size="4.9" fill="#008080">
<text x="171.8" y="159.3">Mohammed Emad</text>
<text x="179.6" y="165.2">12/06/26</text>
<text x="243.9" y="173.1">Base</text>
<text x="246.5" y="185.5">3</text>
<text x="209.2" y="192.2">FILE NAME: base.dft</text>
<text x="256.8" y="198.5">SHEET 1 OF 1</text>
</g>
<text font-size="4.8" x="210.6" y="185.4">A4</text>
<g font-size="4.1">
<text x="208.9" y="168.4">TITLE</text>
<text x="209.8" y="181.2">SIZE</text>
<text x="218.4" y="181.2">DWG NO</text>
<text x="280" y="181.2">REV</text>
</g>
</svg>
